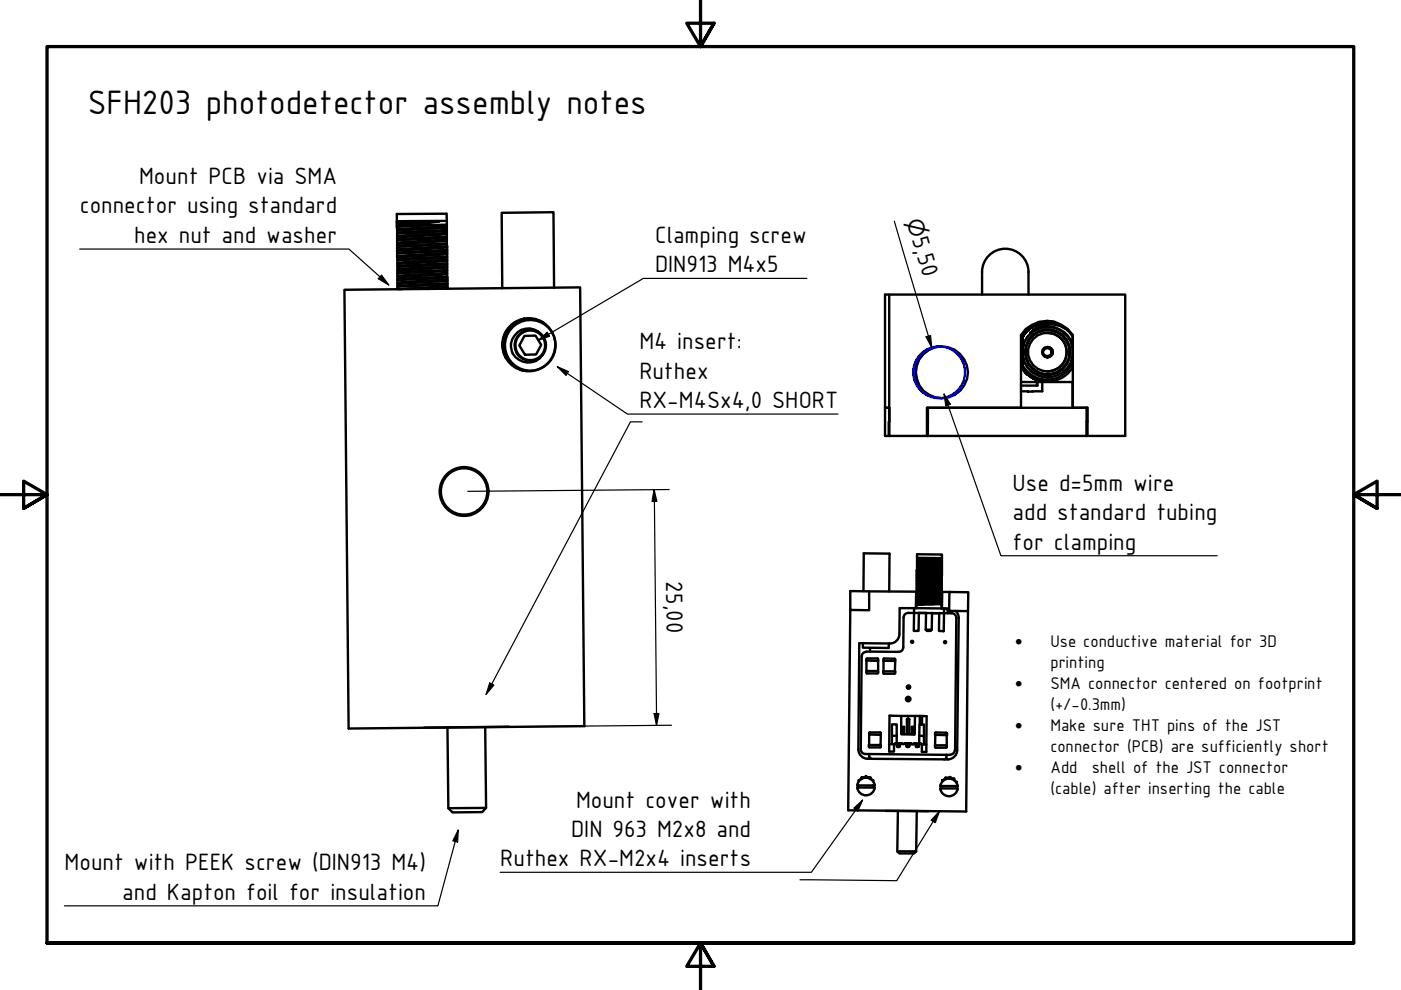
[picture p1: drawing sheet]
<svg xmlns="http://www.w3.org/2000/svg" width="297mm" height="210mm" viewBox="0 0 297 210" stroke-linecap="round" stroke-linejoin="round" font-family="sans-serif">
<!-- layer: Sichtbar (ISO) -->
<g fill="none" stroke="#000" stroke-width=".51">
<path d="M84.1 47.5l9-.5-9 .9M84.1 47.2l2.6-.2-2.6 .2M84.2 52.9l-.1-7.5 10.6-.1 .2 15.9M84.2 52.9l.1 8.4M91.6 47.7l-6.1 .1M93.1 47h-6.4M94.7 51.8l-10.5 .6M94.7 51.6l-10.5 .6M94.7 51l-10.5 .7M94.7 50.8l-10.5 .7M94.7 50.4l-10.5 .6M94.7 50.2l-10.5 .5"/>
<path d="M94.7 49.6l-10.5 .7M94.7 49.4l-10.5 .7M94.7 49l-10.5 .5M94.7 48.7l-10.5 .6M94.7 48.2l-10.5 .7M94.7 48l-10.5 .7M94.7 47.6l-10.6 .5M94.7 46.8l-10.6 .1M94.8 52.2l-10.6 .7M94.8 52.4l-10.6 .7M94.8 53l-10.6 .6M94.8 53.2l-10.6 .6"/>
<path d="M94.8 53.6l-10.6 .7M94.8 53.9l-10.6 .7M94.8 54.4l-10.5 .6M94.8 54.6l-10.5 .6M94.8 55l-10.5 .7M94.8 55.3l-10.5 .7M94.8 55.9l-10.5 .5M94.8 56l-10.5 .6M94.8 56.4l-10.5 .7M94.8 56.7l-10.5 .7M94.8 57.2l-10.5 .6M94.8 57.4l-10.5 .6"/>
<path d="M94.8 57.9l-10.5 .6M94.8 58.1l-1.3 .2-9.2 .5M94.8 58.6l-10.5 .6M94.9 58.8l-10.6 .6M94.9 59.3l-10.6 .7M94.9 59.5l-10.6 .7M208.2 57.7a4.9 4.9 0 0 1 4.9-5 4.9 4.9 0 0 1 5 5M208.2 57.6v4.9M218.1 57.6v4.9M73 61.4l50-.5 .9 93.1-50 .5zM94.9 60l-10.6 .6M94.9 60.3l-10.6 .5"/>
<path d="M94.9 60.7l-10.3 .6M94.9 60.9l-4.9 .3M106.5 72.9l.4 .9M106.7 73.3l-.1 .1M106.9 72.6l-.3 .1M107.1 75.7l.6 .4M107.2 75l-.3 .2M107.2 70.8l-.3 .1M107.3 70.3l-.1 1M107.3 75.7v.2M107.3 70.1l.5 .1M108.5 77.1l-.1 .2"/>
<path d="M108.5 68.7h.3M109 68.4l-.5 .9M109.2 77.8l.3 .1M109.2 68.3l.3 .2M109.7 70.5a3.6 3.6 0 0 1 4.4-.2 3.3 3.3 0 0 0-4.5 1.1 3.3 3.3 0 0 0 .9 4.5 3.3 3.3 0 0 0 4.5-.6 3.6 3.6 0 0 1-5.5 .7 3.6 3.6 0 0 1 .2-5.5zM110.6 78.4v.1M111.1 67.5v.1M111.1 67.5l-.5 .5M111.2 71.2h2.3l1.2 1.9-1 2.1h-2.4l-1.2-1.9zM111.7 67.5l.2 .2M113.4 67.6l-.3 .1M114.1 70.3a3.3 3.3 0 0 1 .9 5"/>
<path d="M114.3 67.9v.1M115.3 68.5a5.6 5.6 0 0 0-8 2.5 5.6 5.6 0 0 0 3.7 7.6M117.5 61l-.2-16-10.9 .1 .1 16M188.5 62.5v29.9M199.7 73.4a5.5 5.5 0 0 0-5.6 5.5 5.5 5.5 0 0 0 5.6 5.5M216.6 78a6.6 6.6 0 0 0 5.3 2.9M216.6 71.3v1.9l.1-1.9M216.6 71.3v6.7M216.7 71.3v1.9M216.7 78a6.6 6.6 0 0 0 5.3 2.9 6.3 6.3 0 0 1-5.3-2.9zM216.7 78a6.4 6.4 0 0 0 5.2 2.9 6.3 6.3 0 0 1-5.2-2.9zM216.7 76.2v1.8l-.1-1.8v1.8"/>
<path d="M216.7 76.2v1.8M216.7 78a6.6 6.6 0 0 0 5.4 2.9 6.3 6.3 0 0 1-5.4-2.9zM216.8 75.5v2.5l-.1-1.8M216.8 73.8v1.7M216.8 71.3v2.5M216.8 71.3l-.1 1.9M216.8 75.5a5.4 5.4 0 0 0 5.3 4.5M216.8 78a6.4 6.4 0 0 0 5.3 2.9 6.3 6.3 0 0 1-5.3-2.9zM216.9 73.8a5.3 5.3 0 0 1 8.1-3.6 5.3 5.3 0 0 1 0 8.9 5.3 5.3 0 0 1-8.1-3.6M217.7 70.1a6.5 6.5 0 0 1 4.2-1.7 6.3 6.3 0 0 0-5.2 2.9zM217.7 70.1a6.5 6.5 0 0 1 4.3-1.7 6.6 6.6 0 0 0-5.3 2.9zM217.7 70.1a6.4 6.4 0 0 1 4.4-1.7 6.3 6.3 0 0 0-5.3 2.9z"/>
<path d="M217.7 70.1a6.5 6.5 0 0 1 4.4-1.7 6.3 6.3 0 0 0-5.3 2.9zM217.7 70.1a6.5 6.5 0 0 1 4.3-1.7 6.4 6.4 0 0 0-5.3 2.9zM218.4 70.6a5.6 5.6 0 0 1 9 2.2M219.8 68.8a7 7 0 0 0-3 2.5M219.8 68.8a6.7 6.7 0 0 0-3 2.5M220.2 68.3h3.5M221 74.7h.1a.97 .97 0 0 0 1 .8 .97 .97 0 0 0 .9-.8h.2a1.2 1.2 0 0 1-1.1 1.1M221 75a1.18 1.18 0 0 0 2.1 0M221 74.3a1.18 1.18 0 0 1 2.1 0M221 74.6v.1M221.9 68l1.7 .3M221.9 68.4a6.3 6.3 0 0 0-5.3 2.9"/>
<path d="M221.9 68.4a6.4 6.4 0 0 0-5.2 2.9 6 6 0 0 1 5.2-2.9 6.4 6.4 0 0 0-5.2 2.9 6.3 6.3 0 0 1 5.3-2.9 6.4 6.4 0 0 0-5.3 2.9 6.3 6.3 0 0 1 5.4-2.9M221.9 68.4a6.6 6.6 0 0 0-5.3 2.9M222.1 68.4l-1.1 .1-1.1 .3a6.3 6.3 0 0 1 7.5 2.5v2.4M222.1 70.6a4.1 4.1 0 0 1 4.1 4.1 4.1 4.1 0 0 1-4.1 4.1M222.1 73.6a1.09 1.09 0 0 1 1.1 1h-.2l-.2-.5-.5-.3h-.5l-.8 .8M222.1 68.4a5.9 5.9 0 0 0-5.3 3.1M222.1 69.2a5.5 5.5 0 0 0-3.7 1.4 5.8 5.8 0 0 1 7.6-.8M222.1 69.3a5.4 5.4 0 0 0-5.3 4.5M222.9 74.4v.4M222.9 74.3v.7v-.2M222.9 74.5l.1 .1M223 74.7l-.1 .1"/>
<path d="M223.1 74.6v.1M227.4 75.7v2.3a6.3 6.3 0 0 1-10.6 0 6.6 6.6 0 0 0 5.3 2.9M227.4 76.8a5.9 5.9 0 0 1-5.1 3.7 5.9 5.9 0 0 1-5.5-3M227.4 71h.1M227.5 71a6.5 6.5 0 0 0-11 0v15.5M227.5 71v15.5M187.6 86.5h.9M188.5 89.4v3h8M196.5 92.4v-5.9h34.1v5.9M196.5 92.4h33.9M196.5 89.4h.2M196.7 89.4v3"/>
<path d="M196.7 86.5v5.9M216.5 81h10.9v5.5M216.5 83h1.4M219.8 81v.8M220 81v.8h-3.5M221 81v2h-3.1M221.9 80.9a6.3 6.3 0 0 1-5.2-2.9 6.6 6.6 0 0 0 5.3 2.9M221.9 80.9h.1M230.4 89.4h.1M230.4 86.5v5.9M230.5 86.5l-.1 5.9h8.2v-29.9h-51v29.9h.9v-3M97 109.2h2.9"/>
<path d="M194.4 118.3h5.3M199.7 118.5l-5.3 .1M199.7 118.5l-5.3 .3M199.7 118.7l-5.3 .2M199.7 118.9l-5.3 .2M199.7 119l-5.3 .2M199.7 119.2l-5.3 .3M199.7 119.4l-5.3 .2M199.7 119.6l-5.3 .2M199.7 119.7l-5.3 .2M199.7 119.9l-5.3 .3M180.3 125.3l4 .1v4l-4-.1z"/>
<path d="M180.3 129.3l-.5 42.5 25.1 .3 .3-42.5M182.7 139.2l-.2 19.7a.98 .98 0 0 0 1 1l18 .2M182.9 136.4v.9l5.5 .1 .1-1M183.1 125.3v-8l5.5 .1-.1 8M183.7 138.2l-.7 .3-.3 .7M183.7 139.7v2.6M183.7 139.8l.2-.2 2.2 .1 .1 2.6M184.3 125.4h9.9M184.5 137.4v.7M188.7 136.4h-6.5l-.2 22.5a2 2 0 0 0 2 2l17 .1M189.8 139.8v.3h-2.5l.2-.5 2.2 .1 .1 .1M190.7 134.5a2 2 0 0 1-2 1.9"/>
<path d="M191.5 137.2l-.3 .7-.7 .3-6.8-.1M192.6 130l-.5 .1-.5 .6-.1 6.5M192.6 130h9.1M193.8 128.9l-.1 4.9h1.1v-3.8h1.5v3.5M194.2 128.9h-3.4l-.1 5.5M194.2 128.9l5.5 .1M196.3 133.5h1.2M196.3 133.5l.2 .3h.8l.2-.3M197.6 130l-.1 3.5M197.6 130h1.5M199.6 125.3l-5.4 .1v3.5M199.6 128.1l-5.3 .1"/>
<path d="M199.6 128.1l.1-10.5-5.3-.1-.1 11.4M199.6 122.2l-5.2 .2M199.6 122.5l-5.2 .2M199.6 122.6l-5.2 .1M199.6 122.8l-5.2 .2M199.6 122.9l-5.2 .2M199.6 123.2l-5.2 .2M199.6 123.3l-5.2 .1M199.6 123.5l-5.2 .2M199.6 123.6l-5.2 .3M199.6 123.9l-5.2 .2M199.6 124l-5.2 .1"/>
<path d="M199.6 124.2l-5.2 .2M199.6 124.3l-5.2 .3M199.6 124.6l-5.2 .1M199.6 124.7l-5.2 .2M199.6 124.9l-5.2 .2M199.6 125l-5.2 .3M199.6 125.4l-5.2 .2M199.6 125.6l-5.2 .2M199.6 125.7l-5.2 .3M199.6 126l-5.2 .1M199.6 126.1l-5.2 .2M199.6 126.3l-5.2 .2"/>
<path d="M199.6 126.4l-5.2 .3M199.6 126.7l-5.2 .1M199.6 126.8l-5.2 .2M199.6 127l-5.2 .2M199.6 127.1l-5.3 .3M199.6 127.4l-5.3 .1M199.6 127.5l-5.3 .2M199.6 127.7l-5.3 .2M199.6 127.9l-5.3 .2M199.6 125.5h1.7M199.6 128.1v.9M199.7 120.1l-5.3 .2"/>
<path d="M199.7 120.4l-5.3 .1M199.7 120.4l-5.3 .2M199.7 120.6l-5.3 .3M199.7 120.7l-5.3 .3M199.7 121.1l-5.3 .1M199.7 121.1l-5.3 .2M199.7 121.4l-5.3 .2M199.7 121.4l-5.3 .3M199.7 121.8l-5.3 .1M199.7 121.9l-5.3 .1M199.7 122.1l-5.3 .2M199.7 129h1.5"/>
<path d="M199.8 125.5l-.1 3.5M200.2 129l-.1 4.8h-1v-3.8M200.4 129.1l.5 .2v.2M201 129.5v.5M201.3 125.5l4 .1-.1 4-4-.1zM201.8 130a.98 .98 0 0 1 1 1l-.3 28M202.6 129.5a2 2 0 0 1 .7 1.5l-.4 28a2 2 0 0 1-2 2M102.9 154.1l.2 17.2-.9 .9h-6.3l-.8-.8-.2-17.2M107.9 154.1l-18 .2M183.7 142.6v-.3h2.5v.4l-.2 .1M183.7 140.1h2.5M183.7 142.6l.2 .2"/>
<path d="M183.8 142.8h2.2M184.2 158.3v-.3h2.6l-.2 .5h-2.2M184.2 158.3l.2 .2M184.3 155.4v.3l2.3 .1h.2v-.4M184.3 155.7v2.3M184.3 159.9v.5M184.4 155.3h2.2M184.4 155.3l-.1 .1M186.6 155.3l.2 .2M186.8 155.8l-.1 2.2M187.3 142.7v-.4h2.5v.4M187.3 142.7l.1 .1"/>
<path d="M187.3 140.1v2.2M187.5 142.8h2.1M189.1 156h1M189.7 157.6l1.6 .1M189.8 142.7l-.2 .1M189.8 140.1l-.1 2.2M190.1 157.6h-.4v.2h-1.2M190.2 157.8a.35 .35 0 0 0 0 .5 .35 .35 0 0 0 .5 0 .35 .35 0 0 0 0-.5M190.2 157.6v.7h.6v-.6M191.1 151.8h2.9M191.3 155.7v-1.6h.4v1.6M191.7 157.7h1.5"/>
<path d="M192.2 157.7v.6h.5v-.6M192.3 157.8a.35 .35 0 0 0-.1 .5 .35 .35 0 0 0 .5 0 .35 .35 0 0 0 0-.5M192.3 152.5l.2-.2 .3 .2M192.4 148h.4v.4h-.5zM192.4 145.5h.4v.4h-.4zM192.8 152.5h-.5v3.2M192.8 152.5v3.2M193.3 155.7v-1.6h.4v1.6M193.7 157.7h1.6M194.2 157.8a.35 .35 0 0 0 0 .5 .35 .35 0 0 0 .5 0 .35 .35 0 0 0 0-.5M194.2 157.7v.6h.6v-.6M194.9 157.6h.4v.2h1.1"/>
<path d="M194.9 156l1 .1M195 151.8h-1l-.1 3.9h-2.8v-3.9l-2.5-.1-.1 7.7h1v-1.6M195 153.6l-.1 4h-1.2v.2h-.5v-.2h-1.4l-.1 .2h-.4v-.2h-1.2v-4h-1v4.2M195.5 157.8v1.6h.9l.1-7.5-1.5-.1v1.8h.9v4.2M195.5 151.8v1.8M198.2 158.3v-.3h2.5v.4l-.1 .1h-2.2l-.2-.1M198.3 155.8l-.1 2.2M198.4 155.3l-.2 .5 2.6 .1v-.4M198.4 155.3l2.2 .1M200.6 155.4l.2 .1M200.7 160v.5M200.7 155.9v2.1"/>
<path d="M202.4 159a.98 .98 0 0 1-1 1M103.1 171.3l-8 .1M181.7 167h3.8M181.7 166.5h3.8M181.8 167a1.87 1.87 0 0 0 1.8 1.6 1.87 1.87 0 0 0 1.9-1.6M181.8 166.5a1.87 1.87 0 0 1 1.8-1.6 1.87 1.87 0 0 1 1.9 1.6M181.9 166.5l.1 .1M182 166.5v.1M182 166.5v.5M182.3 165.3l-.2 .2v.1M182.5 165.2a1.62 1.62 0 0 1 2.3 .1M182.6 165.1l.1-.3 .6 .1 .3-.3 .4 .3 .5-.1 .2 .3"/>
<path d="M183.5 164.9l.1-.1v.1M184.3 165h.1M184.3 160.3l.2 .4 .2 .1M184.8 165.3l.4 .2-.1 .1M185.2 166.5v.5M185.2 166.5v.1M185.3 166.5l-.1 .1M187.8 171.9l9 .1M190.4 171.9l-.2 8.6 .5 .4h3.1l.4-.4 .2-8.5M199.3 166.7h3.8M199.3 167.2h3.8a1.87 1.87 0 0 1-1.9 1.6 1.87 1.87 0 0 1-1.9-1.6zM199.3 166.7a1.87 1.87 0 0 1 1.9-1.6 1.87 1.87 0 0 1 1.9 1.6"/>
<path d="M199.6 167l-.1 .2M199.6 166.7v.5M200 165.4a1.62 1.62 0 0 1 2.4 0M200.1 165.4h-.3v.3M200.3 165.3l.2-.4 .5 .1 .5-.2 .3 .3h.4l.2 .4M200.5 165.1l.1-.1 .1 .1M200.7 160.5l-.1 .3-.4 .2M201.3 165h.1M202.6 165.7l.2 .1v.2M202.8 166.7v.5M202.9 166.7l-.1 .2M190.2 180.5h4"/>
<circle cx="112.1" cy="73.1" r="5.6"/>
<circle cx="112.4" cy="73.2" r="3.1"/>
<circle cx="112.4" cy="73.2" r="5.4"/>
<circle cx="199.7" cy="78.9" r="5.5"/>
<circle cx="222.1" cy="74.6" r="4.1"/>
<circle cx="222.1" cy="74.7" r="1.14"/>
<circle cx="222.1" cy="74.7" r="4.7"/>
<circle cx="222.1" cy="74.7" r="4.8"/>
<circle cx="98.4" cy="104.2" r="5.2"/>
<circle cx="98.4" cy="104.2" r="4.9"/>
<circle cx="193.4" cy="136.1" r=".22"/>
<circle cx="200.4" cy="136.1" r=".22"/>
<circle cx="192.6" cy="148.2" r=".48"/>
<circle cx="192.6" cy="145.7" r=".35"/>
</g>
<g fill="#000">
<circle cx="216.6" cy="73.2" r=".25"/>
<circle cx="216.6" cy="71.3" r=".25"/>
<circle cx="216.6" cy="78" r=".25"/>
<circle cx="216.7" cy="71.3" r=".25"/>
<circle cx="216.7" cy="73.2" r=".25"/>
<circle cx="216.7" cy="76.2" r=".25"/>
<circle cx="216.7" cy="78" r=".25"/>
<circle cx="216.8" cy="78" r=".25"/>
<circle cx="216.8" cy="71.3" r=".25"/>
<circle cx="216.8" cy="76.2" r=".25"/>
<circle cx="216.8" cy="73.2" r=".25"/>
<circle cx="218.5" cy="70.5" r=".25"/>
<circle cx="221.9" cy="68.4" r=".25"/>
<circle cx="222" cy="68.4" r=".25"/>
<circle cx="222.1" cy="68.4" r=".25"/>
<circle cx="222.1" cy="69.3" r=".25"/>
<circle cx="222.1" cy="69.2" r=".25"/>
<circle cx="188.5" cy="92.4" r=".25"/>
<circle cx="222.1" cy="80.9" r=".25"/>
<circle cx="222.1" cy="80" r=".25"/>
<circle cx="200.5" cy="165.1" r=".25"/>
</g>
<!-- layer: Rahmen (ISO) -->
<path d="M148.5 -.1v10l-2.9-5h5.8l-2.9 5 2.9-5M0 104.9h10l-5-2.9v5.8l5-2.9-5 2.9M297 104.9h-10l5-2.9v5.8l-5-2.9 5 2.9M10 199.9v-190h277v190h-277h277M151.4 204.9l-2.9-5 2.9 5h-5.8l2.9-5v10" fill="none" stroke="#000" stroke-width=".7"/>
<!-- layer: Skizziergeometrie (ISO) -->
<circle cx="199.1" cy="78.9" r="5.5" fill="none" stroke="#00f" stroke-width=".51"/>
<!-- layer: Symbol (ISO) -->
<g fill="none" stroke="#000" stroke-width=".25">
<path d="M16.9 52.8h57.1l8.4 7.6M80.9 58.3l1.5 2.1-2.2-1.3zM171.1 59h-34.7l-22.3 13.2M114.1 72.2l1.9-1.7 .5 .8zM118.2 77.8l2.3 1-.5 .8zM118.2 77.8l14.8 10h44.7M136.1 89.4h-2.4l-30.6 57.8M200.2 83.5l1.3 2.2-1 .4zM200.2 83.5l12 34.3h45.9M103.8 144.8l.9 .5-1.6 1.9zM97.2 176l-.2 2.5-1-.2zM97.2 176l-4.4 16.1h-79.1"/>
<path d="M181 171.4l1.9-1.8-1 2.4zM182.9 169.6l-10.9 15.3h-66M199.2 172l-.9 2.4-.9-.5zM199.2 172l-9.1 14.7-20.5-.2"/>
</g>
<g fill="#000">
<path d="M80.9 58.3l1.5 2.1-2.2-1.3z" fill-rule="evenodd"/>
<path d="M114.1 72.2l1.9-1.7 .5 .8z" fill-rule="evenodd"/>
<path d="M118.2 77.8l2.3 1-.5 .8z" fill-rule="evenodd"/>
<path d="M200.2 83.5l1.3 2.2-1 .4z" fill-rule="evenodd"/>
<path d="M103.8 144.8l.9 .5-1.6 1.9z" fill-rule="evenodd"/>
<path d="M97.2 176l-.2 2.5-1-.2z" fill-rule="evenodd"/>
<path d="M181 171.4l1.9-1.8-1 2.4z" fill-rule="evenodd"/>
<path d="M199.2 172l-.9 2.4-.9-.5z" fill-rule="evenodd"/>
</g>
<path d="M189.6 46.9l7.9 26.8M196.3 71.4l1-.2 .2 2.5zM138.7 103.8l.6 2.5h-1.1zM138.7 103.8l.5 50M141.9 103.8l-42.7 .4M138.7 151.3h1l-.5 2.5zM142.4 153.8l-33.7 .3" fill="none" stroke="#000" stroke-width=".25"/>
<g fill="#000">
<path d="M196.3 71.4l1-.2 .2 2.5z" fill-rule="evenodd"/>
<path d="M138.7 103.8l.6 2.5h-1.1z" fill-rule="evenodd"/>
<path d="M138.7 151.3h1l-.5 2.5z" fill-rule="evenodd"/>
</g>
<text font-size="7.7" x="18.6" y="24.2">SFH203 photodetector assembly notes</text>
<g font-size="5.4">
<text x="29.5" y="39">Mount PCB via SMA</text>
<text x="16.9" y="45.2">connector using standard</text>
<text x="28.4" y="51.5">hex nut and washer</text>
<text x="138.9" y="51.5">Clamping screw</text>
<text x="193.3" y="50.7" transform="rotate(74 193.3 50.7)">5,50</text>
<text x="138.9" y="57.8">DIN913 M4x5</text>
<text x="135.6" y="74.1">M4 insert:</text>
<text x="135.6" y="80.3">Ruthex</text>
<text x="135.6" y="86.5">RX-M4Sx4,0 SHORT</text>
<text x="214.7" y="104">Use d=5mm wire</text>
<text x="214.7" y="110.3">add standard tubing</text>
<text x="214.7" y="116.6">for clamping</text>
<text x="141.2" y="123.3" transform="rotate(90 141.2 123.3)">25,00</text>
<text x="122.2" y="171.2">Mount cover with</text>
<text x="121.1" y="177.5">DIN 963 M2x8 and</text>
<text x="13.7" y="184.5">Mount with PEEK screw (DIN913 M4)</text>
<text x="106" y="183.7">Ruthex RX-M2x4 inserts</text>
<text x="25.9" y="190.7">and Kapton foil for insulation</text>
</g>
<text font-size="4.6" x="192.2" y="47" transform="rotate(74 192.2 47)">⌀</text>
<g font-size="3.9">
<text x="222.7" y="137.2">Use conductive material for 3D</text>
<text x="222.7" y="141.6">printing</text>
<text x="222.7" y="146.1">SMA connector centered on footprint</text>
<text x="222.7" y="150.5">(+/-0.3mm)</text>
<text x="222.7" y="155">Make sure THT pins of the JST</text>
<text x="222.7" y="159.4">connector (PCB) are sufficiently short</text>
<text x="222.7" y="163.9">Add</text>
<text x="231.5" y="163.9">shell of the JST connector</text>
<text x="222.7" y="168.3">(cable) after inserting the cable</text>
</g>
<g font-size="3.4">
<text x="215.2" y="137.2">•</text>
<text x="215.2" y="146.1">•</text>
<text x="215.2" y="155">•</text>
<text x="215.2" y="163.9">•</text>
</g>
</svg>
